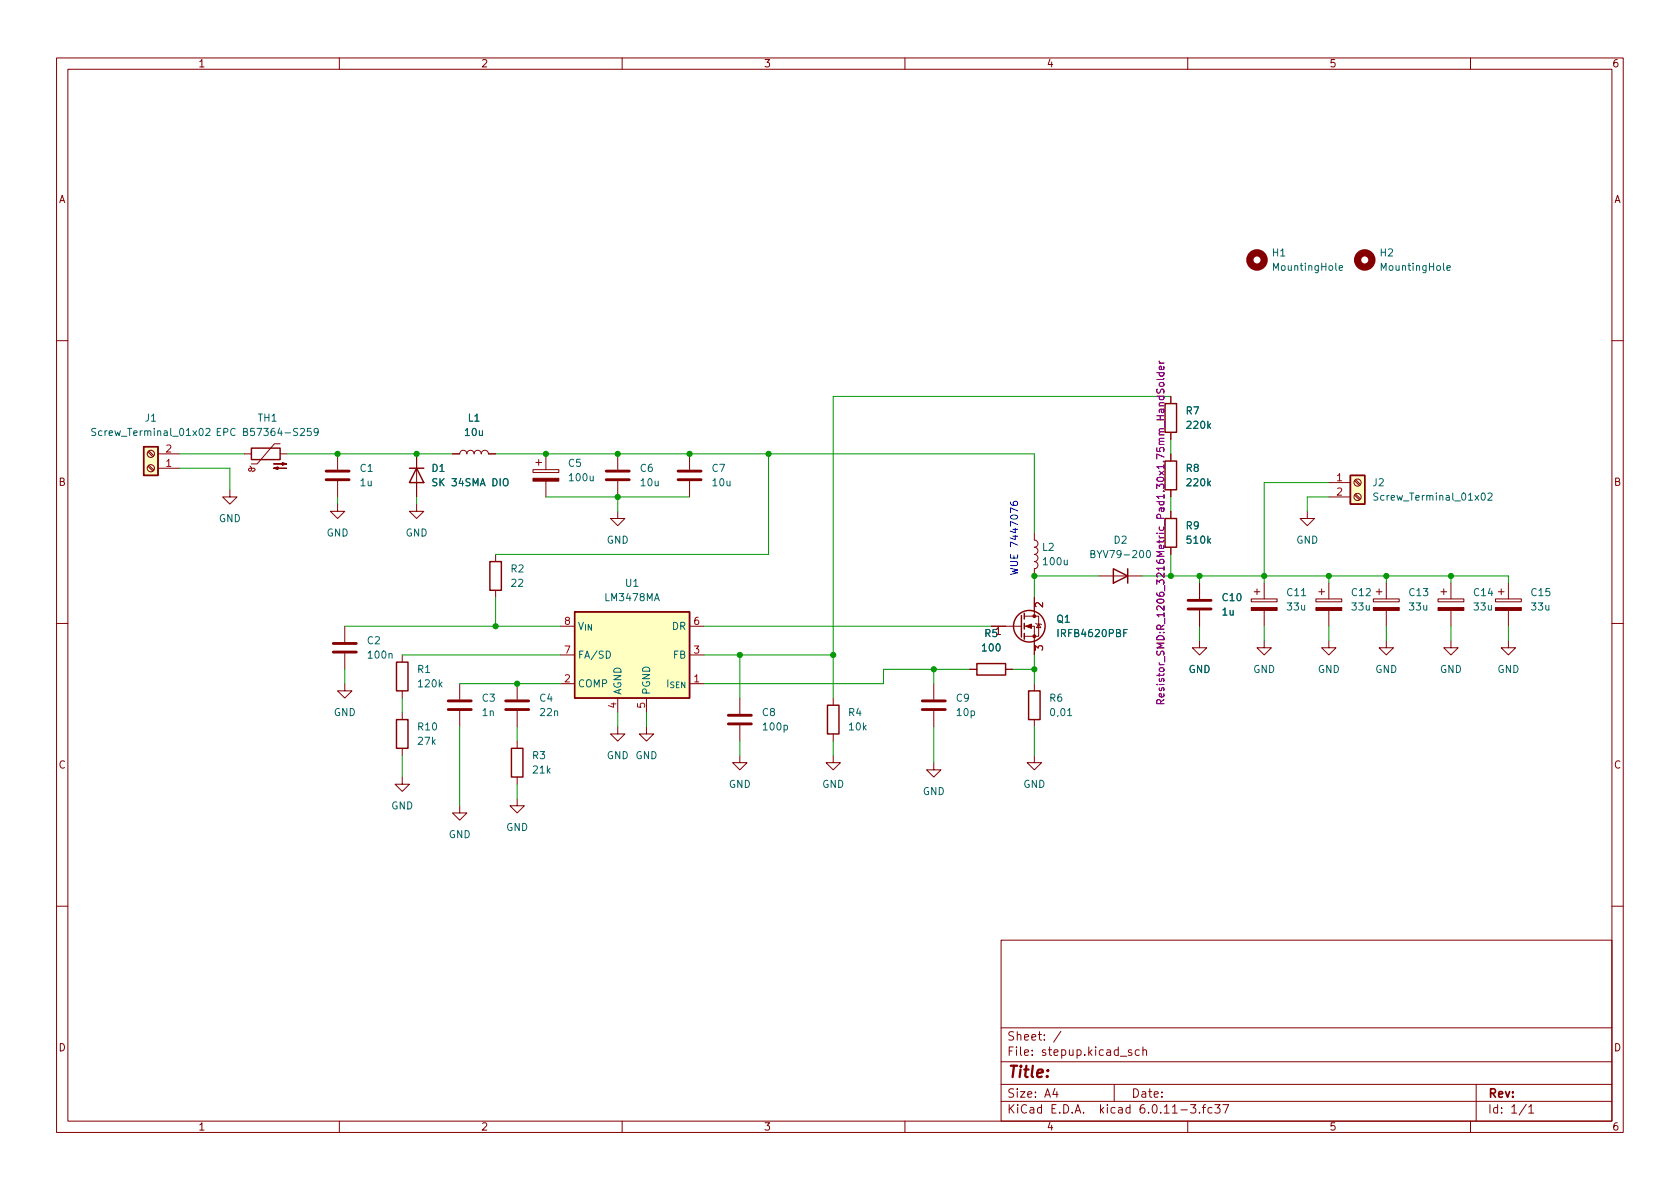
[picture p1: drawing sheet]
<svg xmlns="http://www.w3.org/2000/svg" width="297mm" height="210mm" viewBox="0 0 297 210" stroke-linecap="round" stroke-linejoin="round" font-family="sans-serif">
<g fill="none" stroke="#840000" stroke-width=".18">
<path d="M10 10.2h277v190.1h-277zM12 12.2h273v186.1h-273zM60 10.2v2M110 10.2v2M160 10.2v2M210 10.2v2M260 10.2v2M10 60.2h2M26.2 79.9l.8 .9M26.3 79.8l.9 .8M49.5 78.5h-1l-3 3.5h-1.1M207 70.1v1.3"/>
<path d="M285 60.2h2M26.2 82.5l.8 .8M26.3 82.3l.9 .8M27.9 82.8h3.8M27.9 80.3h3.8M40.6 86.6v1.3h1.3l-1.3 1.2-1.2-1.2h1.2M43.2 80.3h1.2M44.2 82.4l.2 .3 .1 .3-.2 .3h-.2l-.2-.3 .2-.2h.8l.2 .2-.1 .2-.4 .2M49.5 80.3h1.3M59.7 89.1v1.3h1.3l-1.3 1.3-1.3-1.3h1.3M59.7 80.3v2.8M59.7 85.1v2.8"/>
<path d="M73.7 89.1v1.3h1.2l-1.2 1.3-1.3-1.3h1.3M73.7 80.3v7.6M80 80.3h1.3a.64 .64 0 0 1 .6-.7 .64 .64 0 0 1 .6 .7 .64 .64 0 0 1 .7-.7 .64 .64 0 0 1 .6 .7 .64 .64 0 0 1 .7-.7 .64 .64 0 0 1 .6 .7 .64 .64 0 0 1 .6-.7 .64 .64 0 0 1 .7 .7h1.2M87.6 98v1.3M94.2 83.1h4.6v.5h-4.6zM94.7 81.8h1.1M95.2 81.3v1M96.5 80.3v2.8M96.5 85.1v2.8M109.2 90.4v1.3h1.3l-1.3 1.3-1.3-1.3h1.3M109.2 80.3v2.8M109.2 85.1v2.8"/>
<path d="M121.9 80.3v2.8M121.9 85.1v2.8M182.9 94.2v1.3a.64 .64 0 0 1 .6 .6 .64 .64 0 0 1-.6 .7 .64 .64 0 0 1 .6 .6 .64 .64 0 0 1-.6 .6 .64 .64 0 0 1 .6 .7 .64 .64 0 0 1-.6 .6 .64 .64 0 0 1 .6 .6 .64 .64 0 0 1-.6 .7v1.2M231.1 90.4v1.3h1.3l-1.3 1.3-1.2-1.3h1.2M234.9 85.3h3.9M234.9 87.9h3.9M239.5 87.5l.9 .9M239.5 85l.9 .8M239.7 87.4l.8 .8M239.7 84.8l.8 .9M10 110.2h2M61 110.7v2.8"/>
<path d="M61 115.6v2.8M71.1 115.8v1.3M87.6 104.4v1.3M99.1 110.7h2.5M99.1 115.8h2.5M121.9 110.7h2.6M121.9 115.8h2.6M171.4 118.4h1.3M175.3 110.7h5.3M177.8 118.4h1.3M181.1 110.7h1.8v5.1M181.1 109h2.5v3.5h-2.5"/>
<path d="M182.9 105.7v3.3M183.1 110.2l.2 .2h.7l.1 .1M183.6 110.4l.4 .6h-.7zM194.3 101.8h7.6M212.1 113.3v1.2h1.3l-1.3 1.3-1.3-1.3h1.3M212.1 103.1v2.8M212.1 107.9v2.8M221.2 105.9h4.6v.5h-4.6zM221.7 104.6h1.1M222.2 104.1v1.1M223.5 113.3v1.2h1.3l-1.3 1.3-1.3-1.3h1.3M223.5 103.1v2.8"/>
<path d="M223.5 107.9v2.8M232.7 105.9h4.5v.5h-4.5zM233.2 104.6h1M233.7 104.1v1.1M234.9 113.3v1.2h1.3l-1.3 1.3-1.2-1.3h1.2M234.9 103.1v2.8M234.9 107.9v2.8M242.8 105.9h4.6v.5h-4.6zM243.3 104.6h1M243.8 104.1v1.1M245.1 113.3v1.2h1.3l-1.3 1.3-1.3-1.3h1.3M245.1 103.1v2.8"/>
<path d="M245.1 107.9v2.8M254.3 105.9h4.5v.5h-4.5zM254.8 104.6h1M255.3 104.1v1.1M256.5 113.3v1.2h1.3l-1.3 1.3-1.2-1.3h1.2M256.5 103.1v2.8M256.5 107.9v2.8M264.4 105.9h4.6v.5h-4.6zM264.9 104.6h1M265.4 104.1v1.1M266.7 113.3v1.2h1.3l-1.3 1.3-1.3-1.3h1.3M266.7 103.1v2.8"/>
<path d="M266.7 107.9v2.8M285 110.2h2M61 120.9v1.3h1.2l-1.2 1.2-1.3-1.2h1.3M71.1 137.4v1.3h1.3l-1.3 1.2-1.3-1.2h1.3M71.1 122.2v1.2M71.1 126v1.2M71.1 132.3v1.3M81.3 120.9v2.8M81.3 125.7v2.8M91.4 120.9v2.8M91.4 125.7v2.8M91.4 131.1v1.2"/>
<path d="M91.4 137.4v1.3M99.1 120.9h2.5M109.2 128.5v1.3h1.3l-1.3 1.3-1.3-1.3h1.3M109.2 123.4v2.6M114.3 128.5v1.3h1.3l-1.3 1.3-1.3-1.3h1.3M114.3 123.4v2.6M130.8 133.6v1.3h1.3l-1.3 1.2-1.3-1.2h1.3M130.8 123.4v2.8M130.8 128.3v2.8M147.3 133.6v1.3h1.3l-1.3 1.2-1.3-1.2h1.3M147.3 123.4v1.3M147.3 129.8v1.3"/>
<path d="M165.1 134.9v1.2h1.3l-1.3 1.3-1.3-1.3h1.3M165.1 120.9v2.8M165.1 125.7v2.8M182.9 133.6v1.3h1.2l-1.2 1.2-1.3-1.2h1.3M182.9 120.9v1.3M182.9 127.2v1.3M81.3 142.5v1.3h1.2l-1.2 1.2-1.3-1.2h1.3M91.4 141.2v1.3h1.3l-1.3 1.3-1.2-1.3h1.2M10 160.2h2M177 166.3h108v32h-108zM285 160.2h2M60 198.3v2"/>
<path d="M110 198.3v2M160 198.3v2M177 194.8h108M177 191.8h108M177 187.8h108M177 181.8h108M182.5 186.5v.1M182.5 185.7v.1M184.6 183.8v.1M184.6 183v.1M187.6 182.4l-1.3 1.9M197 191.8v3"/>
<path d="M201.4 185.7l-.4-.1-.3 .3v.4l.2 .3h.5M202.1 185.8l.2-.2 .3 .1 .1 .9M202.1 185.1v1.5M210 198.3v2M214.8 195.3h.9l-.5 .6 .4 .1v.7l-.2 .1h-.4l-.2-.1M216.2 195.3h1l-.6 1.5M260 198.3v2M261 191.8v6.5M270.3 195.8l.4-.5v1.5M270.3 196.8h.9"/>
<circle cx="26.7" cy="80.3" r=".63"/>
<circle cx="26.7" cy="82.8" r=".63"/>
<circle cx="240" cy="87.9" r=".63"/>
<circle cx="240" cy="85.3" r=".63"/>
</g>
<g fill="none" stroke="#840000" stroke-width=".51">
<path d="M57.7 84.8h4M57.7 83.3h4M107.2 84.8h4.1M107.2 83.3h4.1M119.9 84.8h4.1M119.9 83.3h4.1M58.9 115.3h4.1M58.9 113.8h4.1M210.1 107.7h4M210.1 106.2h4M79.2 125.5h4.1M79.2 123.9h4.1"/>
<path d="M89.4 125.5h4.1M89.4 123.9h4.1M128.8 128h4M128.8 126.5h4M163.1 125.5h4M163.1 123.9h4"/>
</g>
<g fill="none" stroke="#006464" stroke-width=".18">
<path d="M236.2 46.5v1.1l.2 .2M236.8 47.4l.6-.1-.1-.3h-.3l-.2 .1v.7h.5M255.2 46.5v1.1l.2 .2M255.8 47.4l.6-.1v-.3h-.4l-.2 .1 .1 .7h.5M35.4 75.8h.1a.68 .68 0 0 1 .4 .6 .68 .68 0 0 1-.4 .6 .84 .84 0 0 1-.1-1.2zM36.4 75.9l.5-.1 .2 .3-.8 .9h.8M55 75.8h-.6l-.1 .6 .2-.2 .4 .1 .1 .2v.4l-.2 .1-.5-.1M56.3 76.3l-.3 .2h-.2l-.3-.2 .2-.5h.3l.2 .1a.84 .84 0 0 1-.3 1.1h-.2M213.7 75.3l.3 .5M214 74.9l-.4 .5M104.3 84.2l.1 .8h.3l.2-.1M104.9 84.2v.8"/>
<path d="M188.2 99v.8l.3 .1 .2-.1M188.7 99v.9M201.7 97.4l.1-.1a.68 .68 0 0 1 .4 .7 .68 .68 0 0 1-.4 .6 .84 .84 0 0 1-.1-1.2zM202.9 97.4l.1-.1a.68 .68 0 0 1 .4 .7 .68 .68 0 0 1-.4 .6 .84 .84 0 0 1-.1-1.2zM213.7 95.6l.3 .5M213.7 85.4l.3 .5M214 95.2l-.4 .5M214 85.1l-.4 .4M262 87.3l.2-.1a.68 .68 0 0 1 .4 .6 .68 .68 0 0 1-.4 .7l-.2-.2-.1-.3zM263.1 87.3l.5-.1 .2 .3-.8 1h.8M68.8 115.7l.2-.2 .3 .1v.8M102.3 110l.4 1.3 .5-1.3"/>
<path d="M103.5 110.4v1.1M104.6 110.4v1.1l-.6-1.1v1.1M107.2 115.1a.64 .64 0 0 1 .7 .7 .64 .64 0 0 1-.7 .6zM115.7 106.2l.4-1.2 .5 1.2M115.8 105.9h.6M198.7 111.9h.4M199.3 111.3h-.6v1.3M230.1 105.3h.8M77.8 121l.4 .5M78.2 120.6l-.5 .5M138.6 128.3l.4-.1 .2 .3-.1 .5h-.5M188.8 126.6h.7"/>
</g>
<g fill="#840000" stroke="#840000" stroke-width=".18">
<path d="M232.7 107.4h4.5v.5h-4.5z"/>
<path d="M242.8 107.4h4.6v.5h-4.6z"/>
<path d="M181.4 110.7l1-.3v.7z"/>
<path d="M221.2 107.4h4.6v.5h-4.6z"/>
<path d="M48.4 82.8l.7-.3v.6l-.7-.3h2.3z"/>
<path d="M48.4 82h2.3l-.8 .3v-.5l.8 .2z"/>
<path d="M254.3 107.4h4.5v.5h-4.5z"/>
<path d="M264.4 107.4h4.6v.5h-4.6z"/>
<path d="M94.2 84.6h4.6v.5h-4.6z"/>
<circle cx="182.9" cy="112.5" r=".25"/>
<circle cx="182.9" cy="109" r=".25"/>
</g>
<g fill="none" stroke="#840000" stroke-width=".25">
<path d="M25.4 79h2.5v5.1h-2.5zM44.4 79.2h5.1v2.1h-5.1zM206 71.4h2v5h-2zM72.4 82.8h2.5M73.7 82.8l1.2 2.5h-2.5zM86.6 99.3h2v5.1h-2zM206 91.7h2v5.1h-2zM206 81.5h2v5.1h-2zM238.8 84.1h2.5v5h-2.5zM70.1 117.1h2v5.1h-2zM101.6 108.2h20.3v15.2h-20.3zM172.7 117.3h5.1v2.1h-5.1z"/>
<path d="M180.6 108.8v3.8M181.1 108.5v1M181.1 110.2v1M181.1 112v1M196.8 100.6l2.6 1.2-2.6 1.3zM199.4 100.6v2.5M70.1 127.2h2v5.1h-2zM90.4 132.3h2.1v5.1h-2.1zM146.3 124.7h2v5.1h-2zM181.9 122.2h2v5h-2z"/>
<circle cx="182" cy="110.7" r="2.79"/>
</g>
<path d="M204.5 70.1h1.3M204.5 65.9h1.3M204.6 68.8l-.1 .5 .2 .2h.3l.3-.6 .3-.1 .2 .2-.1 .5M205 63.8l.2 .4M205 64.2h.8M205 70.1v.3l.2 .3 .5-.1v-.5M205 65.9v.4l.2 .2 .5-.1v-.5M205.1 67.7h.6l.1 .2-.1 .3-.1 .1h-.5l-.1-.2zM205.7 64.8l.1 .4-.2 .2-.6-.1v-.5l.3-.1 .1 .7M205.8 66.9l-.2 .2h-1.1" fill="none" stroke="#840084" stroke-width=".18"/>
<path d="M176.2 111.3l.3-.4v1.3M183.1 115v-.8l.5 .4 .1-.4h.5l.1 .2-.1 .6M184.3 106.6v.8l-.9-.8-.3 .2 .1 .5" fill="none" stroke="#a90000" stroke-width=".18"/>
<g fill="#ffffc2" stroke="#ffffc2" stroke-width=".18">
<path d="M25.4 79h2.5v5.1h-2.5z"/>
<path d="M238.8 84.1h2.5v5h-2.5z"/>
<path d="M101.6 108.2h20.3v15.2h-20.3z"/>
</g>
<g fill="none" stroke="#840000" stroke-width="1.3">
<circle cx="222.2" cy="46" r="1.27"/>
<circle cx="241.3" cy="46" r="1.27"/>
</g>
<path d="M178.7 88.8v.3a.86 .86 0 0 0 1.2 0l-.1-.4-.4-.1-.3 .3v.2l.3 .3" fill="none" stroke="#0000c2" stroke-width=".18"/>
<g fill="none" stroke="#009600" stroke-width=".18">
<path d="M207 70.1h-59.7v53.3M31.7 80.3h11.5M31.7 82.8h8.9v3.8M50.8 80.3h29.2M59.7 87.9v1.2M73.7 87.9v1.2M87.6 80.3h95.3v13.9M96.5 87.9h25.4M109.2 87.9v2.5M135.9 80.3v17.7h-48.3M207 98v3.8M234.9 87.9h-3.8v2.5"/>
<path d="M234.9 85.3h-11.4v17.8M61 118.4v2.5M61 110.7h38.1M71.1 115.8h28M87.6 105.7v5M124.5 110.7h50.8M124.5 115.8h22.8M130.8 115.8v7.6M165.1 118.4v2.5M171.4 118.4h-15.2v2.5h-31.7M179.1 118.4h3.8M182.9 115.8v5.1"/>
<path d="M194.3 101.8h-11.4v3.9M201.9 101.8h64.8v1.3M212.1 101.8v1.3M212.1 110.7v2.6M223.5 110.7v2.6M234.9 101.8v1.3M234.9 110.7v2.6M245.1 101.8v1.3M245.1 110.7v2.6M256.5 101.8v1.3M256.5 110.7v2.6M266.7 110.7v2.6"/>
<path d="M71.1 123.4v2.6M71.1 133.6v3.8M81.3 120.9h17.8M81.3 128.5v14M91.4 128.5v2.6M91.4 138.7v2.5M109.2 126v2.5M114.3 126v2.5M130.8 131.1v2.5M147.3 131.1v2.5M165.1 128.5v6.4M182.9 128.5v5.1"/>
</g>
<g fill="#009600" stroke="#009600" stroke-width=".18">
<circle cx="109.2" cy="87.9" r=".46"/>
<circle cx="121.9" cy="80.3" r=".46"/>
<circle cx="109.2" cy="80.3" r=".46"/>
<circle cx="73.7" cy="80.3" r=".46"/>
<circle cx="130.8" cy="115.8" r=".46"/>
<circle cx="96.5" cy="80.3" r=".46"/>
<circle cx="135.9" cy="80.3" r=".46"/>
<circle cx="147.3" cy="115.8" r=".46"/>
<circle cx="207" cy="101.8" r=".46"/>
<circle cx="182.9" cy="118.4" r=".46"/>
<circle cx="165.1" cy="118.4" r=".46"/>
<circle cx="182.9" cy="101.8" r=".46"/>
<circle cx="223.5" cy="101.8" r=".46"/>
<circle cx="212.1" cy="101.8" r=".46"/>
<circle cx="256.5" cy="101.8" r=".46"/>
<circle cx="234.9" cy="101.8" r=".46"/>
<circle cx="245.1" cy="101.8" r=".46"/>
<circle cx="59.7" cy="80.3" r=".46"/>
<circle cx="91.4" cy="120.9" r=".46"/>
<circle cx="87.6" cy="110.7" r=".46"/>
</g>
<text font-size="2.8" fill="#840000" x="178" y="191.2">Title:</text>
<g font-size="2.1" fill="#840000">
<text x="178" y="184.5">Sheet:</text>
<text x="178" y="187.2">File:</text>
<text x="184.4" y="187.2">stepup.kicad_sch</text>
<text x="178" y="197.4">KiCad</text>
<text x="178" y="194.6">Size:</text>
<text x="184.7" y="194.6">A4</text>
<text x="185.7" y="197.4">E.D.A.</text>
<text x="194.6" y="197.4">kicad</text>
<text x="200" y="194.6">Date:</text>
<text x="201.8" y="197.4">6.0.11-3.fc37</text>
<text x="263" y="194.6">Rev:</text>
<text x="263" y="197.4">Id:</text>
<text x="267.1" y="197.4">1/1</text>
</g>
<g font-size="1.8" fill="#840000">
<text x="35" y="12.3">1</text>
<text x="85" y="12.3">2</text>
<text x="135" y="12.3">3</text>
<text x="185" y="12.3">4</text>
<text x="235" y="12.3">5</text>
<text x="285" y="12.3">6</text>
<text x="10.4" y="36.3">A</text>
<text x="285.4" y="36.3">A</text>
<text x="10.3" y="86.3">B</text>
<text x="285.3" y="86.3">B</text>
<text x="206.3" y="124.8" transform="rotate(-90 206.3 124.8)">Resistor_SMD:R_1206_3216Metric_Pad1.30x1.75mm_HandSolder</text>
<text x="10.3" y="136.3">C</text>
<text x="285.3" y="136.3">C</text>
<text x="10.3" y="186.3">D</text>
<text x="285.3" y="186.3">D</text>
<text x="35" y="200.3">1</text>
<text x="85" y="200.3">2</text>
<text x="135" y="200.3">3</text>
<text x="185" y="200.3">4</text>
<text x="235" y="200.3">5</text>
<text x="285" y="200.3">6</text>
</g>
<g font-size="1.8" fill="#006464">
<text x="224.8" y="45.7">H1</text>
<text x="243.8" y="45.7">H2</text>
<text x="224.8" y="48.3">MountingHole</text>
<text x="243.8" y="48.3">MountingHole</text>
<text x="15.9" y="77.5">Screw_Terminal_01x02</text>
<text x="25.5" y="74.9">J1</text>
<text x="38" y="77.5">EPC B57364-S259</text>
<text x="45.5" y="74.9">TH1</text>
<text x="82" y="77.5">10u</text>
<text x="82.6" y="74.9">L1</text>
<text x="209.6" y="73.7">R7</text>
<text x="209.6" y="76.2">220k</text>
<text x="63.5" y="83.8">C1</text>
<text x="76.2" y="83.8">D1</text>
<text x="100.3" y="82.9">C5</text>
<text x="113" y="83.8">C6</text>
<text x="125.7" y="83.8">C7</text>
<text x="209.6" y="83.8">R8</text>
<text x="63.5" y="86.4">1u</text>
<text x="76.2" y="86.4">SK</text>
<text x="79.8" y="86.4">34SMA</text>
<text x="87.1" y="86.4">DIO</text>
<text x="100.3" y="85.5">100u</text>
<text x="113" y="86.4">10u</text>
<text x="125.7" y="86.4">10u</text>
<text x="209.6" y="86.4">220k</text>
<text x="242.6" y="86.4">J2</text>
<text x="242.6" y="88.9">Screw_Terminal_01x02</text>
<text x="38.6" y="92.7">GND</text>
<text x="57.7" y="95.3">GND</text>
<text x="71.6" y="95.3">GND</text>
<text x="209.6" y="94">R9</text>
<text x="90.2" y="101.6">R2</text>
<text x="107.2" y="96.5">GND</text>
<text x="184.2" y="97.8">L2</text>
<text x="184.2" y="100.3">100u</text>
<text x="192.5" y="99.1">BYV79-200</text>
<text x="196.8" y="96.5">D2</text>
<text x="209.6" y="96.5">510k</text>
<text x="229.1" y="96.5">GND</text>
<text x="90.2" y="104.1">22</text>
<text x="106.8" y="106.7">LM3478MA</text>
<text x="110.4" y="104.1">U1</text>
<text x="215.9" y="106.7">C10</text>
<text x="227.3" y="105.8">C11</text>
<text x="238.8" y="105.8">C12</text>
<text x="248.9" y="105.8">C13</text>
<text x="260.4" y="105.8">C14</text>
<text x="270.5" y="105.8">C15</text>
<text x="118.7" y="111.8">DR</text>
<text x="186.7" y="110.5">Q1</text>
<text x="186.7" y="113">IRFB4620PBF</text>
<text x="215.9" y="109.2">1u</text>
<text x="227.3" y="108.3">33u</text>
<text x="238.8" y="108.3">33u</text>
<text x="248.9" y="108.3">33u</text>
<text x="260.4" y="108.3">33u</text>
<text x="270.5" y="108.3">33u</text>
<text x="64.8" y="114.3">C2</text>
<text x="64.8" y="116.8">100n</text>
<text x="73.7" y="119.4">R1</text>
<text x="102.1" y="116.8">FA/SD</text>
<text x="118.9" y="116.8">FB</text>
<text x="173.4" y="115.6">100</text>
<text x="210.1" y="119.4">GND</text>
<text x="221.5" y="119.4">GND</text>
<text x="232.9" y="119.4">GND</text>
<text x="243.1" y="119.4">GND</text>
<text x="254.5" y="119.4">GND</text>
<text x="264.7" y="119.4">GND</text>
<text x="73.7" y="121.9">120k</text>
<text x="85.1" y="124.5">C3</text>
<text x="95.3" y="124.5">C4</text>
<text x="102.1" y="121.9">COMP</text>
<text x="110.2" y="122.9" transform="rotate(-90 110.2 122.9)">AGND</text>
<text x="115.3" y="122.9" transform="rotate(-90 115.3 122.9)">PGND</text>
<text x="117.7" y="121.9">I_{SEN}</text>
<text x="168.9" y="124.5">C9</text>
<text x="185.4" y="124.5">R6</text>
<text x="58.9" y="127">GND</text>
<text x="73.7" y="129.5">R10</text>
<text x="85.1" y="127">1n</text>
<text x="95.3" y="127">22n</text>
<text x="134.6" y="127">C8</text>
<text x="134.6" y="129.5">100p</text>
<text x="149.9" y="127">R4</text>
<text x="149.9" y="129.5">10k</text>
<text x="168.9" y="127">10p</text>
<text x="185.4" y="127">0,01</text>
<text x="73.7" y="132.1">27k</text>
<text x="94" y="134.6">R3</text>
<text x="94" y="137.2">21k</text>
<text x="107.2" y="134.6">GND GND</text>
<text x="69.1" y="143.5">GND</text>
<text x="128.8" y="139.7">GND</text>
<text x="145.3" y="139.7">GND</text>
<text x="163.1" y="141">GND</text>
<text x="180.9" y="139.7">GND</text>
<text x="79.3" y="148.6">GND</text>
<text x="89.4" y="147.3">GND</text>
</g>
<g font-size="1.8" fill="#a90000">
<text x="29.2" y="82.5">1</text>
<text x="29.2" y="80">2</text>
<text x="236.2" y="85.1">1</text>
<text x="236.2" y="87.6">2</text>
<text x="99.6" y="110.5">8</text>
<text x="122.5" y="110.5">6</text>
<text x="173.9" y="113">R51</text>
<text x="99.6" y="115.6">7</text>
<text x="122.5" y="115.6">3</text>
<text x="99.6" y="120.6">2</text>
<text x="109" y="125.4" transform="rotate(-90 109 125.4)">4</text>
<text x="114" y="125.4" transform="rotate(-90 114 125.4)">5</text>
<text x="122.5" y="120.6">1</text>
</g>
<text font-size="1.8" fill="#0000c2" x="180" y="101.8" transform="rotate(-90 180 101.8)">WUE 7447076</text>
</svg>
